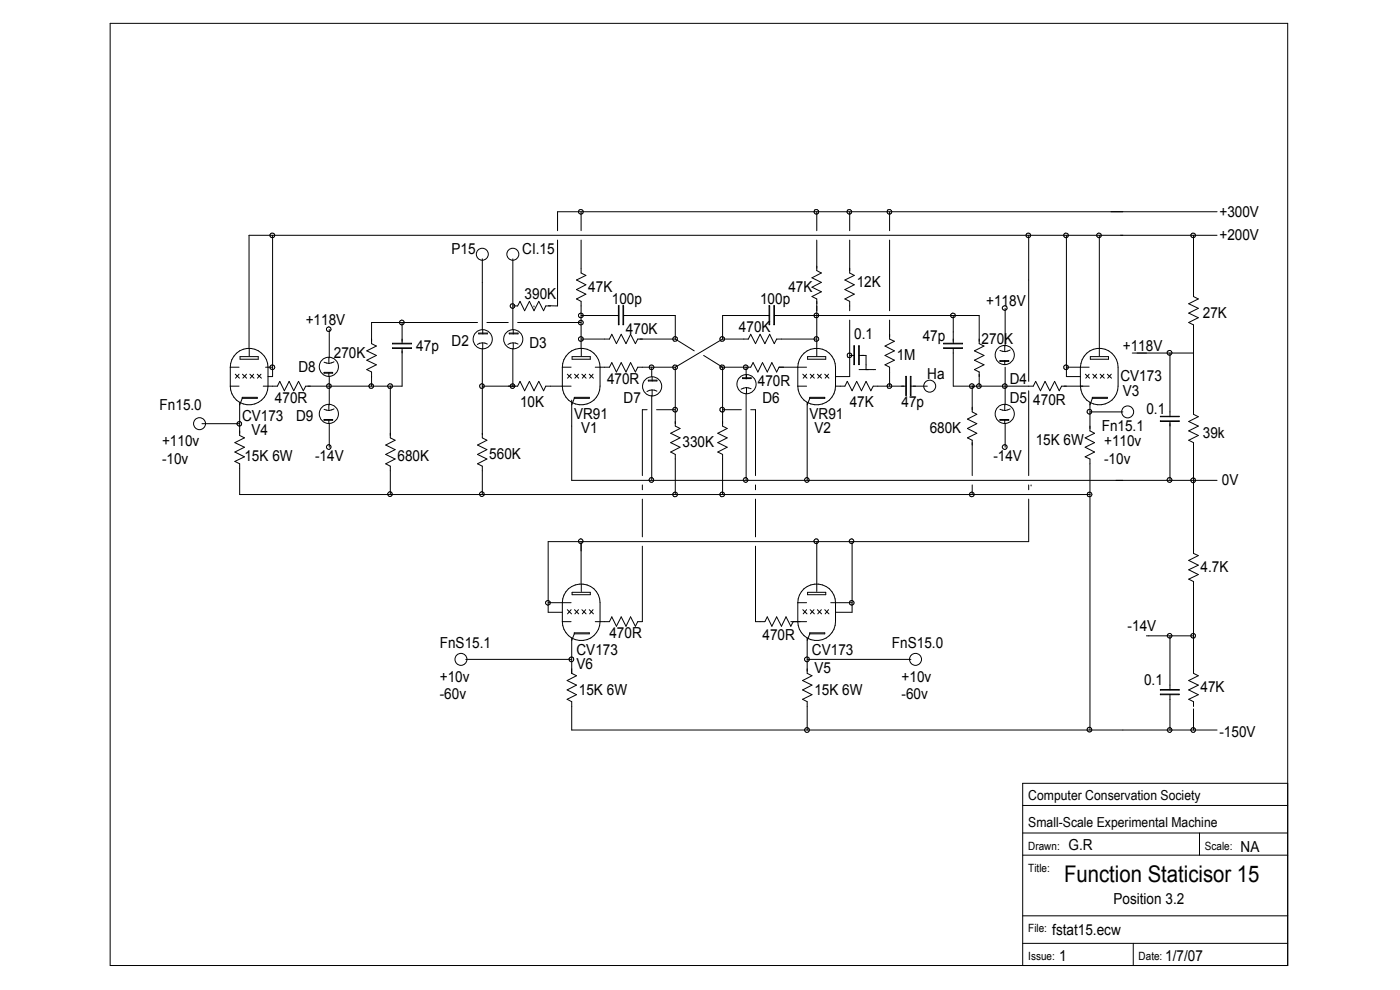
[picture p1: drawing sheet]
<svg xmlns="http://www.w3.org/2000/svg" width="297mm" height="210mm" viewBox="0 0 297 210" stroke-linecap="round" stroke-linejoin="round" font-family="sans-serif">
<g fill="none" stroke="#000" stroke-width=".21">
<path d="M23.4 5h249.8v199.8h-249.8zM57.8 49.9v30h-.9M102.3 54.9v15M108.8 54.9v15M118.3 50.9v14h-2M123.3 44.9v4M123.3 50.9v7l1 .5-2 1 2 1-2 1 2 1-2 1 1 .5v10M173.3 44.9v4M173.3 50.9v6.5l.9 .5-1.9 1 1.9 1-1.9 1 1.9 1-1.9 1 1 .5v12.1M180.3 44.9v4M180.3 50.9v7l.9 .5-2 1 2 1-2 1 2 1-2 1 1.1 .5v2M188.7 44.9v4"/>
<path d="M188.7 50.9v15M218.2 49.9v31M226.2 49.9v30h3M233.2 49.9v25.6M253.2 49.9v13l1 .5-2 1 2 1-2 1 2 1-2 1 1 .5v19l1 .5-2 1 2 1-2 1 2 1-2 1 1 .5v23.5l1 .5-2 1 2 1-2 1 2 1-2 1 1 .5v19.4l1 .5-2 1.1 2 .9-2 1 2 1.1-2 .9 1 .5v1.1M258.2 44.9h-139.9v4M258.2 49.9h-205.4v24M48.9 77.9h1.8M48.9 77.9a4 4 0 0 1 4-4 4 4 0 0 1 4 4v4a4 4 0 0 1-4 4 4 4 0 0 1-4-4M48.9 77.9v4M49.9 79.4l.9 .8M50.7 79.4l-.7 .8"/>
<path d="M50.9 75.6h3.9v.6h-3.9zM51.4 79.4l.9 .8M52.3 79.4l-.8 .8M52.9 74v1.5M53 79.4l.9 .8M53.8 79.4l-.7 .8M54.6 79.4l.9 .8M55.4 79.4l-.8 .8M56.3 77.9h1.5M68.7 79h1.9v.2h-1.9zM69.8 75.8v1.2M69.8 79v.8"/>
<path d="M69.8 69.9v6M69.8 79.9v6M70.9 76.8a2.04 2.04 0 0 1-2.2 0M83.3 73.8h4v.1h-4zM83.3 72.8h4v.1h-4zM85.3 73.9v8h-20.4l-.6 1-1-2-1 2-1-2-1 2-.9-2-.6 1h-3M85.3 68.4v4.5M101.3 68.4h-22.5v4.5l1 .5-2 1 2 1-2 1 2 1-2 1 1 .5v3M101.6 70.7h1.8v.1h-1.8zM102.3 73.9v19l1 .5-2 1 2 1-2 1 2 1-2 1 1 .5v6M102.4 70v.8M102.4 72.8v1.2"/>
<path d="M103.3 68.4h4.5M103.4 73a2.04 2.04 0 0 0-2.1 .1M108 70.7h1.9v.1h-1.9zM108.8 73.9v8M108.8 64.9h1l.5-1 1 2 1-2 1 2 1-2 1 2 .5-1h1M108.9 70v.8M108.9 72.8v1.2M109.8 68.4h13.5M109.9 73a2.11 2.11 0 0 0-2.2 .1M113.3 64.9h.1M119.3 77.9h1.9M120.4 79.4l.8 .8"/>
<path d="M120.6 74.9a4 4 0 0 1 4.3-.7 4 4 0 0 1 2.4 3.7v4a4 4 0 0 1-4 4 4 4 0 0 1-4-4v-4a4 4 0 0 1 1.3-3zM121.2 79.4l-.8 .8M121.4 75.6h3.8v.6h-3.8zM121.9 79.4l.9 .8M122.7 79.4l-.7 .8M123.3 66.9h8M123.3 71.9h6l.5-1 1 2 1-2 1 2 1-2 1 2 .5-1h8M123.3 74v1.5M123.4 79.4l.9 .8M124.2 79.4l-.7 .8M125 79.4l.9 .8M125.8 79.4l-.7 .8"/>
<path d="M126.3 77.9h3l.5-1 1 2 1-2 1 2 1-2 1 2 .5-1h8M131.2 64.9h.1v4h-.1zM132.2 64.9h.1v4h-.1zM132.3 66.9h11v5M138.3 77.9v2M138.3 80v.8M143.3 77.9v12.5l1 .5-2 1 2 1-2 1 2 1-2 1 1 .5v8.5M143.3 71.9l4 2.5M149.3 75.4l4 2.5v12.5l1 .5-2 1 2 1-2 1 2 1-2 1 1 .5v8.5M152.8 77.9h6.5l.5-1 1 2 1-2 1 2 .9-2 1.1 2 .5-1h5.8M153.3 71.9h5.4l.6-1 1 2 .9-2 1.1 2 1-2 1 2 .5-1h8.5M153.3 71.9l-10 6"/>
<path d="M158.3 77.9v2.5M158.4 79.5v.8M163.2 64.9h.1v4h-.1zM163.3 66.9h-10v5M164.2 64.9h.1v4h-.1zM164.3 66.9h43.4v6l1 .5-2 1 2 1-2 1 2 1-2 1 1 .5v3M170.3 79.4l.9 .8M171.1 79.4l-.7 .8M171.3 75.6h3.9v.6h-3.9zM171.9 79.4l.9 .8M172.7 79.4l-.8 .8M173.4 79.4l.9 .8"/>
<path d="M174.2 79.4l-.7 .8M175 79.4l.9 .8M175.8 79.4l-.8 .8M180.3 67.9v12h-3.1M180.3 75.4h.9M181.1 73.4h.2v3.9h-.2zM182.2 73.4h.1v3.9h-.1zM182.2 75.4h1.5v3M182.2 78.4h3.6M188.7 67.9v4l1 .5-2 1 2 1-2 1 2 1-2 1 1 .5v4M192.2 79.8h.1v4.1h-.1zM193.1 79.8h.2v4.1h-.2z"/>
<path d="M200.2 73.8h4v.1h-4zM200.2 72.8h4v.1h-4zM202.2 73.9v8h17l.5-1 1 2 1-2 1 2 1-2 1 2 .5-1h5.9M202.2 66.9v6M212.1 76.5h1.9v.2h-1.9zM213.1 73.3v1.2M213.1 76.5v.8M213.2 65.4v8M213.2 77.9v8M214.3 74.3a2.11 2.11 0 0 1-2.2 0M226.2 77.9h4.9M230.3 79.4l.8 .8"/>
<path d="M230.5 74.9a4 4 0 0 1 4.3-.7 4 4 0 0 1 2.4 3.7v4a4 4 0 0 1-4 4 4 4 0 0 1-4-4v-4a4.3 4.3 0 0 1 1.3-3zM231.1 79.4l-.8 .8M231.3 75.6h3.9v.6h-3.9zM231.8 79.4l.9 .8M232.6 79.4l-.7 .8M233.4 79.4l.9 .8M234.2 79.4l-.8 .8M234.9 79.4l.9 .8M235.8 79.4l-.8 .8M240.2 74.9h13M248.2 74.9v13.5M42.8 89.9h8"/>
<path d="M48.9 81.9h1.8M50.8 85.4v7l1.1 .5-2.1 1 2.1 1-2.1 1 2.1 1-2.1 1 1 .5v6.5h180.4M51.4 84.5l-.6 1.4M51.4 84.3h3.2v.2h-3.2zM68.7 89h1.9v.2h-1.9zM69.8 85.8v1.2M69.8 89v.8M69.8 89.9v5M70.9 86.7a2.04 2.04 0 0 1-2.2 .1M82.8 81.9v11l1 .5-2 1 2 1-2 1 2 1-2 1 1 .5v6M102.3 81.9h7.5l.5-1 1 2 1-2 1 2 1-2 1 2 .5-1h5.4M121.3 84.9v17h136.9"/>
<path d="M121.8 84.5l-.5 1.4M121.8 84.3h3.2v.2h-3.2zM137.3 86.9h-1v14M137.5 80.6h1.9v.2h-1.9zM138.3 83.9v18M138.3 82.8v1.2M139.3 86.9h4M139.4 83a2.04 2.04 0 0 0-2.2 .1M153.3 86.9h4M157.5 80.1h1.8v.2h-1.8zM158.3 83.4v18.5M158.4 82.3v1.2"/>
<path d="M159.3 86.9h1v14M159.3 82.5a2.04 2.04 0 0 0-2.1 0M169.2 81.9h1.9M169.2 81.9v-4a4 4 0 0 1 4-4 4 4 0 0 1 4 4v4M169.2 81.9a4 4 0 0 0 4 4 4 4 0 0 0 4-4M171.2 85.4v16.5M171.8 84.5l-.6 1.4M171.8 84.3h3.2v.2h-3.2zM177.2 81.9h2l.5-1 1.1 2 .9-2 1.1 2 .9-2 1 2 .6-1h6.9M193.3 81.9h3.4M206.2 81.9v5.5l1 .5-2 1 2 1-2 1 2 1-2 1 1 .5v7.5M212.1 89h1.9v.2h-1.9z"/>
<path d="M213.1 85.8v1.2M213.1 89v.8M213.2 89.9v5M214.3 86.7a2.11 2.11 0 0 1-2.2 .1M218.2 82.9v18M231.2 85.4v6l1 .5-2 1 2 1-2 1 2 1-2 1 1 .5v57.5M231.2 87.4h7M231.7 84.5l-.5 1.4M231.7 84.3h3.2v.2h-3.2zM246.2 88.3l3.9 .1zM246.2 89.3h3.9v.1h-3.9zM248.2 89.4v12.5"/>
<path d="M123.3 114.9v9M136.3 115.9v16h-1l-.5 .9-1-1.9-1 1.9-1-1.9-1 1.9-1-1.9-.5 1h-3M136.3 102.9v1M136.3 105.9v8M160.3 115.9v16h2l.5-1 .9 1.9 1.1-1.9 1 1.9 1-1.9 1 1.9 .5-.9M160.3 102.9v1M160.3 105.9v8M173.3 114.9v10.6M180.8 114.9v15h-3.6M206.2 102.9v2M218.2 105.9v9h-101.9v15h3M218.2 102.9v1"/>
<path d="M218.7 102.9h.1M98.8 139.9h22.5M116.3 127.8h4.9M119.3 131.9h1.9M119.3 131.9v-4.1a4 4 0 0 1 4-3.9 4 4 0 0 1 4 3.9v4.1a4 4 0 0 1-6 3.4M119.3 131.9a4 4 0 0 0 2 3.4M120.4 129.3l.8 .9M121.2 129.3l-.8 .9M121.3 135.3v7.5l1 .5-2 1.1 2 .9-2 1 2 1.1-2 .9 1 .5v6.1h136.9M121.4 125.6h3.8v.6h-3.8zM121.8 134.5l-.5 1.3M121.8 134.2h3.2v.3h-3.2z"/>
<path d="M121.9 129.3l.9 .9M122.7 129.3l-.7 .9M123.3 123.9v1.6M123.4 129.3l.9 .9M124.2 129.3l-.7 .9M125 129.3l.9 .9M125.8 129.3l-.7 .9M167.8 131.9h3.3M169.2 127.8h1.9M169.2 127.8v4.1a4 4 0 0 0 2 3.4M169.2 127.8a4 4 0 0 1 4-3.9 4 4 0 0 1 4 3.9v4.1a4 4 0 0 1-6 3.4M170.3 129.3l.9 .9"/>
<path d="M171.1 129.3l-.7 .9M171.2 135.3v7.5l1.1 .5-2 1.1 2 .9-2 1 2 1.1-2 .9 .9 .5v6.1M171.2 139.9h22.1M171.3 125.6h3.9v.6h-3.9zM171.8 134.5l-.6 1.3M171.8 134.2h3.2v.3h-3.2zM171.9 129.3l.9 .9M172.7 129.3l-.8 .9M173.4 129.3l.9 .9M174.2 129.3l-.7 .9M175 129.3l.9 .9M175.8 129.3l-.8 .9"/>
<path d="M176.2 127.8h4.6M243.2 134.9h10M248.2 134.9v11.4M246.2 147.2h3.9v.2h-3.9zM246.2 146.3h3.9v.1h-3.9zM248.2 147.4v7.5M253.2 150.4v4.5M217 176.7h56.2M217 170.9h56.2M254.5 176.7v4.7M273.2 166.2h-56.2v38.6M217 194.3h56.2"/>
<path d="M217 181.4h56.2M217 200.1h56.2M240.4 200.1v4.7"/>
<circle cx="57.8" cy="49.9" r=".51"/>
<circle cx="102.3" cy="53.9" r="1.27"/>
<circle cx="108.8" cy="53.9" r="1.27"/>
<circle cx="123.2" cy="44.9" r=".51"/>
<circle cx="173.2" cy="44.9" r=".5"/>
<circle cx="180.2" cy="44.9" r=".49"/>
<circle cx="188.7" cy="44.9" r=".5"/>
<circle cx="218.2" cy="49.9" r=".49"/>
<circle cx="226.2" cy="49.9" r=".5"/>
<circle cx="233.1" cy="49.9" r=".49"/>
<circle cx="253.1" cy="49.9" r=".49"/>
<circle cx="57.8" cy="77.9" r=".51"/>
<circle cx="69.7" cy="69.8" r=".49"/>
<circle cx="69.8" cy="77.8" r="2.04"/>
<circle cx="85.2" cy="68.4" r=".51"/>
<circle cx="102.4" cy="72" r="2.04"/>
<circle cx="108.7" cy="64.9" r=".49"/>
<circle cx="108.9" cy="72" r="2.04"/>
<circle cx="123.2" cy="66.9" r=".51"/>
<circle cx="123.2" cy="68.4" r=".51"/>
<circle cx="123.2" cy="71.9" r=".51"/>
<circle cx="138.2" cy="77.9" r=".49"/>
<circle cx="143.2" cy="71.9" r=".5"/>
<circle cx="143.2" cy="77.9" r=".5"/>
<circle cx="153.2" cy="71.9" r=".49"/>
<circle cx="153.2" cy="77.9" r=".5"/>
<circle cx="158.2" cy="77.9" r=".49"/>
<circle cx="173.2" cy="71.9" r=".49"/>
<circle cx="173.2" cy="66.9" r=".5"/>
<circle cx="180.2" cy="75.4" r=".51"/>
<circle cx="202.2" cy="66.9" r=".51"/>
<circle cx="213.1" cy="75.3" r="2.04"/>
<circle cx="213.2" cy="65.3" r=".5"/>
<circle cx="226.2" cy="77.9" r=".49"/>
<circle cx="248.1" cy="74.8" r=".52"/>
<circle cx="42.3" cy="89.9" r="1.27"/>
<circle cx="50.8" cy="89.9" r=".49"/>
<circle cx="69.7" cy="94.8" r=".5"/>
<circle cx="69.8" cy="87.8" r="2.04"/>
<circle cx="69.8" cy="81.9" r=".49"/>
<circle cx="78.7" cy="81.9" r=".49"/>
<circle cx="82.7" cy="81.9" r=".51"/>
<circle cx="102.2" cy="81.9" r=".49"/>
<circle cx="108.7" cy="81.9" r=".49"/>
<circle cx="138.3" cy="82" r="2.04"/>
<circle cx="143.2" cy="86.9" r=".5"/>
<circle cx="153.2" cy="86.9" r=".5"/>
<circle cx="158.4" cy="81.5" r="2.04"/>
<circle cx="188.7" cy="81.9" r=".49"/>
<circle cx="197.2" cy="81.9" r="1.27"/>
<circle cx="206.2" cy="81.9" r=".49"/>
<circle cx="207.7" cy="81.9" r=".49"/>
<circle cx="213.1" cy="94.8" r=".52"/>
<circle cx="213.1" cy="87.8" r="2.04"/>
<circle cx="213.2" cy="81.9" r=".49"/>
<circle cx="231.1" cy="87.3" r=".52"/>
<circle cx="239.2" cy="87.4" r="1.27"/>
<circle cx="82.7" cy="104.8" r=".49"/>
<circle cx="102.2" cy="104.8" r=".51"/>
<circle cx="123.2" cy="114.8" r=".49"/>
<circle cx="138.2" cy="101.8" r=".49"/>
<circle cx="143.2" cy="104.9" r=".49"/>
<circle cx="153.2" cy="104.9" r=".5"/>
<circle cx="158.2" cy="101.8" r=".49"/>
<circle cx="171.2" cy="101.8" r=".49"/>
<circle cx="173.1" cy="114.8" r=".5"/>
<circle cx="180.6" cy="114.8" r=".49"/>
<circle cx="206.2" cy="104.9" r=".5"/>
<circle cx="231.1" cy="104.9" r=".49"/>
<circle cx="248.1" cy="101.8" r=".51"/>
<circle cx="253.1" cy="101.9" r=".51"/>
<circle cx="97.8" cy="139.9" r="1.27"/>
<circle cx="116.2" cy="127.8" r=".51"/>
<circle cx="121.2" cy="139.9" r=".52"/>
<circle cx="171.2" cy="139.9" r=".52"/>
<circle cx="180.7" cy="127.9" r=".5"/>
<circle cx="194.2" cy="139.9" r="1.27"/>
<circle cx="248.1" cy="134.9" r=".51"/>
<circle cx="253.1" cy="134.8" r=".49"/>
<circle cx="171.2" cy="154.9" r=".52"/>
<circle cx="231.1" cy="154.8" r=".51"/>
<circle cx="248.1" cy="154.9" r=".5"/>
<circle cx="253.1" cy="154.9" r=".5"/>
</g>
<text font-size="4.9" x="225.7" y="187.1">Function Staticisor 15</text>
<g font-size="3.2">
<text x="258.7" y="45.9">+300V</text>
<text x="95.8" y="53.9">P15</text>
<text x="110.8" y="53.9">CI.15</text>
<text x="258.7" y="50.9">+200V</text>
<text x="111.3" y="63.4">390K</text>
<text x="124.8" y="61.9">47K</text>
<text x="129.8" y="64.4">100p</text>
<text x="161.2" y="64.4">100p</text>
<text x="167.3" y="61.9">47K</text>
<text x="181.7" y="60.9">12K</text>
<text x="209.2" y="64.9">+118V</text>
<text x="64.9" y="68.9">+118V</text>
<text x="132.8" y="70.9">470K</text>
<text x="156.8" y="70.4">470K</text>
<text x="181.2" y="71.9">0.1</text>
<text x="255.2" y="67.4">27K</text>
<text x="70.8" y="75.9">270K</text>
<text x="88.3" y="74.4">47p</text>
<text x="95.8" y="73.4">D2</text>
<text x="112.3" y="73.9">D3</text>
<text x="190.2" y="76.4">1M</text>
<text x="195.7" y="72.4">47p</text>
<text x="208.2" y="72.9">270K</text>
<text x="238.2" y="74.4">+118V</text>
<text x="63.3" y="78.9">D8</text>
<text x="128.8" y="81.4">470R</text>
<text x="160.8" y="81.9">470R</text>
<text x="196.7" y="80.4">Ha</text>
<text x="214.2" y="81.4">D4</text>
<text x="237.7" y="80.9">CV173</text>
<text x="238.2" y="83.9">V3</text>
<text x="33.9" y="86.9">Fn15.0</text>
<text x="51.4" y="89.4">CV173</text>
<text x="58.3" y="85.4">470R</text>
<text x="62.8" y="89.4">D9</text>
<text x="110.3" y="86.4">10K</text>
<text x="121.8" y="88.9">VR91</text>
<text x="132.3" y="85.4">D7</text>
<text x="161.8" y="85.4">D6</text>
<text x="171.7" y="88.9">VR91</text>
<text x="180.3" y="86.4">47K</text>
<text x="191.3" y="86.4">47p</text>
<text x="214.2" y="85.4">D5</text>
<text x="219.2" y="85.9">470R</text>
<text x="243.2" y="87.9">0.1</text>
<text x="34.4" y="94.7">+110v</text>
<text x="53.3" y="92.4">V4</text>
<text x="123.3" y="91.9">V1</text>
<text x="144.8" y="94.9">330K</text>
<text x="172.8" y="91.9">V2</text>
<text x="197.2" y="91.9">680K</text>
<text x="219.7" y="94.4">15K 6W</text>
<text x="233.7" y="91.4">Fn15.1</text>
<text x="234.2" y="94.7">+110v</text>
<text x="255.2" y="92.9">39k</text>
<text x="34.4" y="98.4">-10v</text>
<text x="51.9" y="97.9">15K 6W</text>
<text x="66.8" y="97.9">-14V</text>
<text x="84.3" y="97.9">680K</text>
<text x="103.8" y="97.4">560K</text>
<text x="210.7" y="97.9">-14V</text>
<text x="234.2" y="98.4">-10v</text>
<text x="259.2" y="102.9">0V</text>
<text x="254.7" y="121.4">4.7K</text>
<text x="93.3" y="137.4">FnS15.1</text>
<text x="129.3" y="135.3">470R</text>
<text x="161.8" y="135.8">470R</text>
<text x="189.2" y="137.4">FnS15.0</text>
<text x="239.2" y="133.9">-14V</text>
<text x="122.3" y="141.9">V6</text>
<text x="122.3" y="138.9">CV173</text>
<text x="172.3" y="138.9">CV173</text>
<text x="172.8" y="142.8">V5</text>
<text x="93.3" y="144.6">+10v</text>
<text x="93.3" y="148.3">-60v</text>
<text x="122.8" y="147.4">15K 6W</text>
<text x="172.8" y="147.4">15K 6W</text>
<text x="191.3" y="144.6">+10v</text>
<text x="191.3" y="148.3">-60v</text>
<text x="242.7" y="145.3">0.1</text>
<text x="254.7" y="146.9">47K</text>
<text x="258.7" y="156.3">-150V</text>
<text x="226.7" y="180.3">G.R</text>
<text x="263.2" y="180.8">NA</text>
<text x="236.2" y="191.8">Position 3.2</text>
<text x="223.2" y="198.3">fstat15.ecw</text>
<text x="224.7" y="203.8">1</text>
<text x="247.2" y="203.8">1/7/07</text>
</g>
<g font-size="2.9">
<text x="218.1" y="169.7">Computer Conservation Society</text>
<text x="218.1" y="175.5">Small-Scale Experimental Machine</text>
</g>
<g font-size="2.4">
<text x="218.1" y="180.2">Drawn:</text>
<text x="218.1" y="184.9">Title:</text>
<text x="255.6" y="180.2">Scale:</text>
<text x="218.1" y="197.8">File:</text>
<text x="218.1" y="203.6">Issue:</text>
<text x="241.6" y="203.6">Date:</text>
</g>
</svg>
